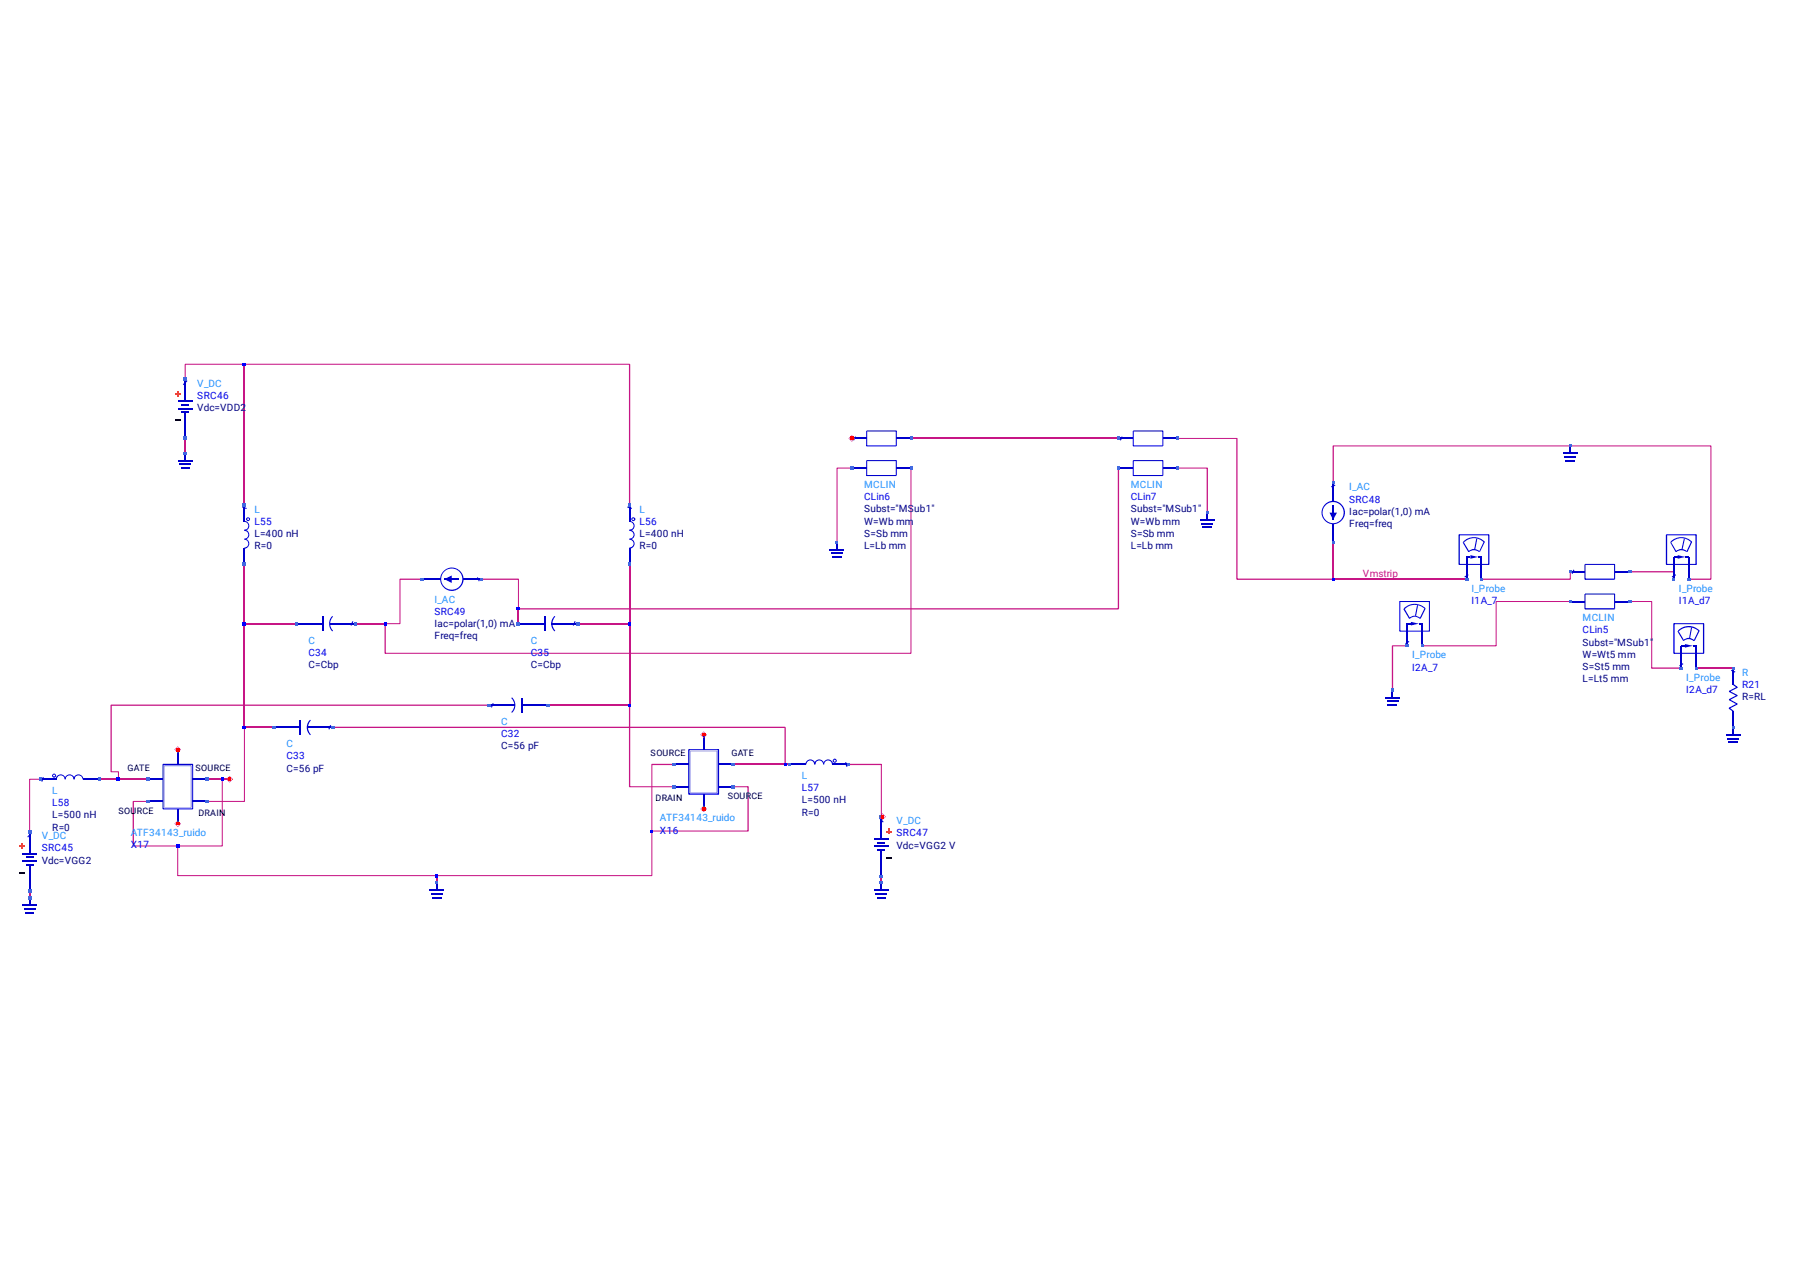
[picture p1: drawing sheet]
<svg xmlns="http://www.w3.org/2000/svg" width="297mm" height="210mm" viewBox="0 0 297 210" stroke-linecap="round" stroke-linejoin="round" font-family="sans-serif">
<g fill="#c71585">
<path d="M65.7 95.1h3.7v.2h-3.7v-.1h.1v7.3l-2.5 .1v-.2h2.4v.1v-7.3z"/>
<path d="M4.8 128.1l1.8-.1v.1h-1.7h.1v8.6h-.2z"/>
<path d="M29.1 139h.2v4.9h-.1v-.1h42.6v.2h-42.6l-.1-.1z"/>
<path d="M40.1 119.5h.2v12.2l-.1 .1h-6.1v-.2h6.1v.1h-.1z"/>
<path d="M21.8 131.7l2.5-.1v.2h-2.4v-.1h.1v7.3h-.1v-.1h7.3v.2h-7.3l-.1-.1z"/>
<path d="M36.4 128.1h.2v10.9l-.1 .1h-7.3v-.2h7.3v.1h-.1z"/>
<path d="M30.4 59.8h9.8v.1h-9.8h.1v2.4h-.1z"/>
<path d="M107.1 125.5h3.7v.2h-3.7v-.1h.1v11h-.1v-11z"/>
<path d="M103.4 115.9h.2v13.4h-.1v-.1h7.3v.2h-7.3l-.1-.1z"/>
<path d="M79.1 95.1h6.1l.1 .1v4.8h-.2v-4.8h.1v.1h-6.1z"/>
<path d="M139.5 125.5h5.4v.1v8.6h-.1v-8.6h.1v.1h-5.4z"/>
<path d="M137.5 76.9l2.5-.1v.2h-2.4v-.1h.1v12.2h-.2z"/>
<path d="M107.1 136.5h15.9v.1h-.1v-7.3h.1v.1h-2.5v-.2l2.6 .1v7.3l-.1 .1h-15.9z"/>
<path d="M233.8 106h12.1v.1h-.1v-7.3h.1h12.2v.1h-12.2v-.1h.1v7.3l-.1 .1h-12.1z"/>
<path d="M258.1 73.2h23.1l.1 .1v21.9l-.1 .1h-3.6v-.2h3.6v.1h-.1v-21.9h.1v.1h-23.1z"/>
<path d="M267.8 93.9h7.3l.2 .1v1.2h-.3v-1.2h.1v.1h-7.3z"/>
<path d="M243.5 95.1h14.6v.1h-.1v-1.2h.2l-.1 1.3h-14.6z"/>
<path d="M193.6 72h9.7l.1 .1v23.1h-.1v-.1h15.8v.2h-15.8l-.1-.1v-23.1h.1h-9.7z"/>
<path d="M193.6 76.8h4.9v.1v7.3h-.2v-7.3h.2v.1h-4.9z"/>
<path d="M219.1 73.2h39v.2h-39v-.1h.1v6h-.2v-6z"/>
<path d="M228.8 106.1l2.5-.1v.2h-2.4v-.1h.1v7.4h-.2z"/>
<path d="M267.8 98.8h3.7h.1v11h-.1v-.1h4.9v.2h-4.9l-.1-.1v-11h.1v.1h-3.7z"/>
<path d="M85.2 99.9h98.6v.1h-.1v-23.1h.2v23.1l-.1 .2h-98.6z"/>
<path d="M71.8 143.8h35.3v.1v-7.3h.1v7.3l-.1 .1h-35.3z"/>
<path d="M63.2 102.5h.2v4.9h-.1v-.1h86.4v.1h-.1v-30.5h.2v30.5h-.1h-86.4h-.1z"/>
<path d="M54.8 119.4h74.2l.2 .1v6.1h-.3v-6.1h.1v.1h-74.2z"/>
<path d="M40.2 59.8h63.3l.1 .1v23.1h-.2v-23.1h.1h-63.3z"/>
<path d="M18.2 115.9v-.1h62.1v.2h-62.1v-.1h.2v10.9h-.2v-.1l1.4 .1v1.3h-.2v-1.3h.1v.1l-1.3-.1z"/>
</g>
<path d="M40.2 92.8v9.7h8.5M58.4 102.5h4.9M19.5 128.1h4.8" fill="none" stroke="#c71585" stroke-width=".17"/>
<path d="M40.2 119.5h4.8" fill="none" stroke="#c71585" stroke-width=".21"/>
<path d="M71.8 143.9h.1v1.2h-.1z" fill="#c71585"/>
<path d="M30.4 72.1v2.4M16.3 128.1h3.2" fill="none" stroke="#c71585" stroke-width=".17"/>
<path d="M4.8 146.4h.2v1.1h-.2z" fill="#c71585"/>
<path d="M40.2 102.5v17M34.1 128.1h2.4" fill="none" stroke="#c71585" stroke-width=".17"/>
<path d="M36.5 128h1.3v.1h-1.3z" fill="#c71585"/>
<path d="M40.2 59.9v23.1M85.2 100v2.5M95 102.5h8.5" fill="none" stroke="#c71585" stroke-width=".17"/>
<path d="M103.5 92.8v23.1h-13.4" fill="none" stroke="#c71585" stroke-width=".21"/>
<path d="M144.9 134.1h.2v.2h-.2z" fill="#c71585"/>
<path d="M120.5 125.6h8.5" fill="none" stroke="#c71585" stroke-width=".21"/>
<g fill="#c71585">
<path d="M144.8 143.9h.1v1.2h-.1z"/>
<path d="M129 125.5h.8v.2h-.8z"/>
</g>
<path d="M219.1 95.2h21.9M219.1 89.1v6.1M278.8 109.8h6.1" fill="none" stroke="#c71585" stroke-width=".21"/>
<path d="M149.7 72.1h34.1" fill="none" stroke="#c71585" stroke-width=".17"/>
<path d="M84.2 114.6a1.74 1.74 0 0 1 0 2.5l-.2-.1a1.54 1.54 0 0 0 0-2.3z" fill="#0000cd"/>
<path d="M80.3 115.9h4.3M85.8 115.9h4.3" fill="none" stroke="#0000cd" stroke-width=".21"/>
<path d="M85.8 114.7v2.4" fill="none" stroke="#0000cd" stroke-width=".17"/>
<g fill="#0000cd">
<path d="M81 115.5l.2 .1-.3 .7-.2-.1z"/>
<path d="M142.5 75.6h4.8l.1 2.5h-.2v-2.4h.1v.1h-4.8z"/>
<path d="M142.4 75.7h.1v2.4h4.8v.1h-4.8z"/>
<path d="M142.5 70.7h4.8l.1 2.6h-.2v-2.5h.1v.1h-4.8z"/>
<path d="M142.4 70.8h.1v2.5v-.1h4.8v.2h-4.8z"/>
</g>
<path d="M140 72.1h2.5M140 76.9h2.5M147.3 72.1h2.4M147.3 76.9h2.4" fill="none" stroke="#0000cd" stroke-width=".17"/>
<g fill="#0000cd">
<path d="M140.5 71.7l.2 .1-.3 .6-.2-.1z"/>
<path d="M72.3 95.2a1.95 1.95 0 0 0 3.9 0 1.95 1.95 0 0 0-3.9 0zM72.5 95.2a1.75 1.75 0 0 1 3.5 0 1.75 1.75 0 0 1-3.5 0z"/>
</g>
<path d="M73 95.2h2.5" fill="none" stroke="#0000cd" stroke-width=".21"/>
<g fill="#0000cd">
<path d="M71.8 95.1h.6v.2h-.6z"/>
<path d="M76.1 95.1h.6v.2h-.6z"/>
</g>
<path d="M69.4 95.2h2.4M76.7 95.2h2.4" fill="none" stroke="#0000cd" stroke-width=".21"/>
<g fill="#0000cd">
<path d="M73 95.2l1.3-.6v1.2z"/>
<path d="M78.4 94.9l.1-.1 .4 .7h-.2z"/>
<path d="M217.2 84.2a1.95 1.95 0 0 0 3.9 0 1.95 1.95 0 0 0-3.9 0zM217.4 84.2a1.75 1.75 0 0 1 3.5 0 1.75 1.75 0 0 1-3.5 0z"/>
</g>
<path d="M219.1 83v2.4" fill="none" stroke="#0000cd" stroke-width=".21"/>
<g fill="#0000cd">
<path d="M219 86.1h.2v.6h-.2z"/>
<path d="M219 81.8h.2v.6h-.2z"/>
</g>
<path d="M219.1 79.3v2.5M219.1 86.7v2.4" fill="none" stroke="#0000cd" stroke-width=".21"/>
<g fill="#0000cd">
<path d="M218.5 84.2h1.3l-.7 1.2z"/>
<path d="M218.8 79.9l.6-.3 .1 .2-.6 .3z"/>
<path d="M186.3 75.6h4.8l.1 2.5h-.1v-2.4v.1h-4.8z"/>
<path d="M186.2 75.7h.2v2.4h-.1h4.8v.1h-4.8z"/>
<path d="M186.3 70.7h4.8l.1 2.6h-.1v-2.5v.1h-4.8z"/>
<path d="M186.2 70.8h.2v2.5h-.1v-.1h4.8v.2h-4.8z"/>
</g>
<path d="M183.8 72.1h2.5M183.8 76.9h2.5M191.1 72.1h2.5M191.1 76.9h2.5" fill="none" stroke="#0000cd" stroke-width=".17"/>
<g fill="#0000cd">
<path d="M184.4 71.7l.1 .1-.3 .6-.1-.1z"/>
<path d="M284.9 112.4l.7 .5v.1l-1.3 .7-.1-.1 .1-.1 1.3 .7v.2l-1.3 .7-.1-.1 .1-.1 1.3 .7v.2l-1.3 .7v-.2l.6 .5-.1 .1-.7-.4 .1-.2 1.3-.7v.1v.1l-1.3-.7v-.2l1.3-.7v.1v.1l-1.3-.7v-.2l1.3-.6v.1l-.7-.4z"/>
</g>
<path d="M284.9 109.8v2.4M284.9 117.1v2.4" fill="none" stroke="#0000cd" stroke-width=".21"/>
<g fill="#0000cd">
<path d="M284.8 116.8h.2v.3h-.2z"/>
<path d="M284.8 112.2h.2v.3h-.2z"/>
<path d="M284.6 110.1l.6 .3v.1l-.7-.3z"/>
<path d="M260.5 97.5h4.9l.1 2.5h-.2v-2.4h.1v.1h-4.9z"/>
<path d="M260.4 97.6h.2v2.4h-.1v-.1h4.9v.3h-4.9z"/>
<path d="M260.5 92.7h4.9l.1 2.5h-.2v-2.4h.1h-4.9z"/>
<path d="M260.4 92.8h.2v2.4h-.1v-.1h4.9v.2h-4.9z"/>
</g>
<path d="M258.1 94h2.4M265.4 94h2.4" fill="none" stroke="#0000cd" stroke-width=".21"/>
<path d="M258.1 98.8h2.4M265.4 98.8h2.4" fill="none" stroke="#0000cd" stroke-width=".17"/>
<g fill="#0000cd">
<path d="M258.6 93.6l.2 .1-.3 .6-.2-.1z"/>
<path d="M3.9 149.3h1.9v.1h-1.9z"/>
<path d="M4.1 149.9h1.5v.2h-1.5z"/>
<path d="M4.8 147.5h.2v1.3h-.2z"/>
</g>
<path d="M3.6 148.8h2.5" fill="none" stroke="#0000cd" stroke-width=".17"/>
<g fill="#0000cd">
<path d="M29.5 76.2h1.9v.2h-1.9z"/>
<path d="M29.7 76.8h1.5v.2h-1.5z"/>
<path d="M30.4 74.5h.1v1.2h-.1z"/>
</g>
<path d="M29.2 75.7h2.5" fill="none" stroke="#0000cd" stroke-width=".17"/>
<g fill="#0000cd">
<path d="M70.9 146.9h1.9v.1h-1.9z"/>
<path d="M71.1 147.4h1.5v.2h-1.5z"/>
<path d="M71.8 145.1h.1v1.2h-.1z"/>
</g>
<path d="M70.6 146.3h2.4" fill="none" stroke="#0000cd" stroke-width=".21"/>
<g fill="#0000cd">
<path d="M283.9 121.3h1.9v.2h-1.9z"/>
<path d="M284.1 121.9h1.5v.1h-1.5z"/>
<path d="M284.8 119.5h.2v1.2h-.2z"/>
</g>
<path d="M283.7 120.8h2.4" fill="none" stroke="#0000cd" stroke-width=".21"/>
<g fill="#0000cd">
<path d="M227.9 115.2h2v.2h-2z"/>
<path d="M228.1 115.8h1.5v.2h-1.5z"/>
<path d="M228.8 113.5h.2v1.2h-.2z"/>
</g>
<path d="M227.7 114.7h2.4" fill="none" stroke="#0000cd" stroke-width=".21"/>
<g fill="#0000cd">
<path d="M257.1 75h2v.2h-2z"/>
<path d="M257.3 75.6h1.5v.2h-1.5z"/>
<path d="M258 73.3h.2v1.2h-.2z"/>
</g>
<path d="M256.9 74.5h2.4" fill="none" stroke="#0000cd" stroke-width=".21"/>
<g fill="#0000cd">
<path d="M197.5 86h1.9v.1h-1.9z"/>
<path d="M197.7 86.6h1.5v.1h-1.5z"/>
<path d="M198.3 84.2h.2v1.2h-.2z"/>
</g>
<path d="M197.2 85.4h2.4" fill="none" stroke="#0000cd" stroke-width=".17"/>
<g fill="#0000cd">
<path d="M143.9 146.9h1.9v.1h-1.9z"/>
<path d="M144.1 147.4h1.5v.2h-1.5z"/>
<path d="M144.8 145.1h.1v1.2h-.1z"/>
</g>
<path d="M143.6 146.3h2.5" fill="none" stroke="#0000cd" stroke-width=".21"/>
<g fill="#0000cd">
<path d="M136.6 90.8h2v.2h-2z"/>
<path d="M136.8 91.4h1.5v.2h-1.5z"/>
<path d="M137.5 89.1h.2v1.2h-.2z"/>
</g>
<path d="M136.4 90.3h2.4" fill="none" stroke="#0000cd" stroke-width=".21"/>
<path d="M145.7 140.9h.9v.2h-.9z" fill="#000"/>
<g fill="#0000cd">
<path d="M144.8 139.7h.1v.6h-.1z"/>
<path d="M144.8 136.7h.1v1.2h-.1z"/>
<path d="M144.8 140.3h.1v1.2h-.1z"/>
<path d="M144.3 139.6h1.2v.2h-1.2z"/>
</g>
<path d="M143.6 139.1h2.5" fill="none" stroke="#0000cd" stroke-width=".17"/>
<path d="M143.6 137.9h2.5" fill="none" stroke="#0000cd" stroke-width=".21"/>
<path d="M144.3 138.4h1.2v.2h-1.2z" fill="#0000cd"/>
<path d="M144.9 134.2v2.5M144.9 141.5v2.4" fill="none" stroke="#0000cd" stroke-width=".17"/>
<path d="M144.5 134.5l.2-.1 .5 .6-.1 .2z" fill="#0000cd"/>
<g fill="#ff4500">
<path d="M145.7 136.6h.9v.1h-.9z"/>
<path d="M146 136.1h.2v1h-.2z"/>
</g>
<path d="M28.7 69h.9v.2h-.9z" fill="#000"/>
<g fill="#0000cd">
<path d="M30.4 67.8h.1v.6h-.1z"/>
<path d="M30.4 64.7h.1v1.3h-.1z"/>
<path d="M30.4 68.4h.1v1.2h-.1z"/>
<path d="M29.8 67.7h1.2v.2h-1.2z"/>
</g>
<path d="M29.2 67.2h2.5M29.2 66h2.5" fill="none" stroke="#0000cd" stroke-width=".17"/>
<path d="M29.8 66.5h1.2v.2h-1.2z" fill="#0000cd"/>
<path d="M30.4 62.3v2.4M30.4 69.6v2.5" fill="none" stroke="#0000cd" stroke-width=".17"/>
<path d="M30.7 62.5l.1 .1-.6 .7-.1-.1z" fill="#0000cd"/>
<g fill="#ff4500">
<path d="M28.7 64.6h.9v.2h-.9z"/>
<path d="M29.1 64.3h.2v.9h-.2z"/>
</g>
<path d="M3.2 143.3h.9v.2h-.9z" fill="#000"/>
<g fill="#0000cd">
<path d="M4.8 142.1h.2v.6h-.2z"/>
<path d="M4.8 139.1h.2v1.2h-.2z"/>
<path d="M4.8 142.7h.2v1.2h-.2z"/>
<path d="M4.3 142h1.2v.2h-1.2z"/>
</g>
<path d="M3.6 141.5h2.5M3.6 140.3h2.5" fill="none" stroke="#0000cd" stroke-width=".17"/>
<path d="M4.3 140.8h1.2v.2h-1.2z" fill="#0000cd"/>
<path d="M4.9 136.7v2.4M4.9 143.9v2.5" fill="none" stroke="#0000cd" stroke-width=".17"/>
<path d="M5.1 136.8l.1 .1-.6 .7-.1-.1z" fill="#0000cd"/>
<g fill="#ff4500">
<path d="M3.2 139h.9v.1h-.9z"/>
<path d="M3.6 138.6h.1v.9h-.1z"/>
</g>
<path d="M26.8 125.6v.1h4.9v-.1h-.1v7.3h.1v-.1h-4.9v.1h.1v-7.3zM26.8 125.5l-.1 .1v7.3l.1 .1h4.9v-.1v-7.3v-.1z" fill="#0000cd"/>
<path d="M24.3 131.7h2.5" fill="none" stroke="#0000cd" stroke-width=".17"/>
<path d="M27 125.9h4.4v6.8h-4.4zM27 125.8v6.9h4.4l.1-6.8z" fill="#0000cd"/>
<path d="M24.3 128.1h2.5M29.2 123.2v2.4M29.2 132.9v2.5M31.7 128.1h2.4M31.7 131.7h2.4" fill="none" stroke="#0000cd" stroke-width=".17"/>
<path d="M113.2 123.2h.1v7.3h-.1v-.1h4.9v.1h-.1v-7.3h.1v.1h-4.9zM113.1 123.2l.1-.1h4.9l.1 .1v7.3l-.1 .1h-4.9l-.1-.1z" fill="#0000cd"/>
<path d="M118.1 129.3h2.4" fill="none" stroke="#0000cd" stroke-width=".17"/>
<path d="M113.5 123.4v6.9h4.4v-6.9zM113.5 123.4h4.4v6.9h-4.4z" fill="#0000cd"/>
<path d="M110.8 129.3h2.4M115.7 120.7v2.5M115.7 130.5v2.4" fill="none" stroke="#0000cd" stroke-width=".17"/>
<path d="M110.8 125.6h2.4M118.1 125.6h2.4" fill="none" stroke="#0000cd" stroke-width=".21"/>
<g fill="#0000cd">
<path d="M276.8 88.5h.1l-.3 1.8-.2-.1z"/>
<path d="M278 89l.1 .1-.7 1.6-.2-.1z"/>
<path d="M274.5 89.2l.2-.1 .9 1.5-.2 .1z"/>
<path d="M275.4 90.6a1.33 1.33 0 0 1 1.9 0l-.1 .1a1.24 1.24 0 0 0-1.7 0z"/>
<path d="M274.6 89a2.46 2.46 0 0 1 3.5 0l-.1 .2a2.25 2.25 0 0 0-3.3 0z"/>
<path d="M277 91.4h.6v.2h-.6z"/>
<path d="M275.1 91.4h.7v.2h-.7z"/>
<path d="M273.9 87.9v.1h4.9v-.1h-.1v4.9h.1v-.1h-4.9v.1h.1v-4.9zM273.8 87.9v4.9h.1h4.9h.1v-4.9l-.1-.1h-4.9z"/>
</g>
<path d="M275.1 92.8v2.4" fill="none" stroke="#0000cd" stroke-width=".21"/>
<path d="M277.6 92.8v2.4" fill="none" stroke="#0000cd" stroke-width=".17"/>
<g fill="#0000cd">
<path d="M277.5 91.5h.2v1.3h-.2z"/>
<path d="M275 91.5h.3v1.3h-.3z"/>
<path d="M275.8 91.2l1.2 .3-1.2 .3z"/>
<path d="M274.8 94.7l.6-.3 .1 .1-.6 .4z"/>
<path d="M232.9 99.4l.2 .1-.4 1.7h-.1z"/>
<path d="M234.1 99.9l.2 .1-.8 1.7-.2-.1z"/>
<path d="M230.7 100.1l.1-.1 1 1.6-.2 .1z"/>
<path d="M231.6 101.6a1.33 1.33 0 0 1 1.9 0l-.2 .1a1.12 1.12 0 0 0-1.6 0z"/>
<path d="M230.7 100a2.56 2.56 0 0 1 3.6-.1l-.1 .2a2.3 2.3 0 0 0-3.3 0z"/>
<path d="M233.2 102.4h.6v.2h-.6z"/>
<path d="M231.3 102.4h.6v.2h-.6z"/>
<path d="M230.1 98.8v.1h4.8v-.1v4.9v-.1h-4.8v.1h.1v-4.9zM230 98.8v4.9l.1 .1h4.8l.1-.1v-4.9h-.1h-4.8z"/>
</g>
<path d="M231.3 103.7v2.4" fill="none" stroke="#0000cd" stroke-width=".17"/>
<path d="M233.7 103.7v2.4" fill="none" stroke="#0000cd" stroke-width=".21"/>
<g fill="#0000cd">
<path d="M233.6 102.5h.2v1.2h-.2z"/>
<path d="M231.2 102.5h.2v1.2h-.2z"/>
<path d="M231.9 102.2l1.3 .3-1.3 .3z"/>
<path d="M231 105.7l.6-.4v.2l-.5 .3z"/>
<path d="M278 103.1h.1l-.3 1.8h-.2z"/>
<path d="M279.2 103.6l.2 .1-.8 1.6-.2-.1z"/>
<path d="M275.7 103.8l.2-.1 .9 1.5-.2 .1z"/>
<path d="M276.6 105.2a1.28 1.28 0 0 1 1.9 0l-.1 .2a1.18 1.18 0 0 0-1.6-.1z"/>
<path d="M275.8 103.6a2.46 2.46 0 0 1 3.6 0l-.2 .2a2.35 2.35 0 0 0-3.3 0z"/>
<path d="M278.3 106h.5v.2h-.5z"/>
<path d="M276.4 106h.5v.2h-.5z"/>
<path d="M275.1 102.5v.1h4.9v-.1h-.1v4.9h.1v-.1h-4.9v.1h.2v-4.9zM275 102.5v4.9h.1h4.9h.1v-4.9l-.1-.1h-4.9z"/>
</g>
<path d="M276.4 107.4v2.4" fill="none" stroke="#0000cd" stroke-width=".17"/>
<path d="M278.8 107.4v2.4" fill="none" stroke="#0000cd" stroke-width=".21"/>
<g fill="#0000cd">
<path d="M278.7 106.1h.2v1.3h-.2z"/>
<path d="M276.3 106.1h.1v1.3h-.1z"/>
<path d="M276.9 105.8l1.4 .3-1.4 .3z"/>
<path d="M276 109.3l.6-.3 .1 .1-.6 .4z"/>
<path d="M242.7 88.5h.1l-.3 1.8-.2-.1z"/>
<path d="M243.9 89l.2 .1-.9 1.6-.1-.1z"/>
<path d="M240.4 89.2l.2-.1 .9 1.5-.2 .1z"/>
<path d="M241.3 90.6a1.33 1.33 0 0 1 1.9 0l-.1 .1a1.24 1.24 0 0 0-1.6 0z"/>
<path d="M240.5 89a2.46 2.46 0 0 1 3.6 0l-.2 .2a2.25 2.25 0 0 0-3.3 0z"/>
<path d="M243 91.4h.5v.2h-.5z"/>
<path d="M241 91.4h.7v.2h-.7z"/>
<path d="M239.8 87.9v.1h4.9v-.1h-.1v4.9h.1v-.1h-4.9v.1h.1v-4.9zM239.7 87.9v4.9h.1h4.9h.1v-4.9l-.1-.1h-4.9z"/>
</g>
<path d="M241 92.8v2.4" fill="none" stroke="#0000cd" stroke-width=".17"/>
<path d="M243.5 92.8v2.4" fill="none" stroke="#0000cd" stroke-width=".21"/>
<g fill="#0000cd">
<path d="M243.4 91.5h.2v1.3h-.2z"/>
<path d="M241 91.5h.1v1.3h-.1z"/>
<path d="M241.7 91.2l1.3 .3-1.3 .3z"/>
<path d="M240.7 94.7l.6-.3 .1 .1-.6 .4z"/>
<path d="M12.3 127.5a.82 .82 0 0 1 .9-.2 .82 .82 0 0 1 .5 .8h-.2a.64 .64 0 0 0-.6-.7 .64 .64 0 0 0-.6 .7h-.2z"/>
<path d="M10.9 127.5a.83 .83 0 0 1 .9-.2 .83 .83 0 0 1 .5 .8h-.2a.63 .63 0 0 0-.7-.7 .63 .63 0 0 0-.6 .7h-.2z"/>
<path d="M9.4 127.5a.82 .82 0 0 1 .9-.2 .82 .82 0 0 1 .5 .8h-.2a.64 .64 0 0 0-.6-.7 .64 .64 0 0 0-.6 .7h-.3z"/>
<path d="M13.6 128h.3v.1h-.3z"/>
<path d="M9 128h.3v.1h-.3z"/>
<path d="M8.6 127.5a.33 .33 0 0 0 .6 0 .33 .33 0 0 0-.6 0zM8.8 127.3h.2v.3h-.2z"/>
</g>
<path d="M6.6 128.1h2.4M13.9 128.1h2.4" fill="none" stroke="#0000cd" stroke-width=".17"/>
<g fill="#0000cd">
<path d="M7 127.7h.2l-.2 .7h-.2z"/>
<path d="M132.6 125a.83 .83 0 0 1 .9-.1 .83 .83 0 0 1 .5 .7h-.2a.64 .64 0 0 0-.6-.6 .64 .64 0 0 0-.7 .6h-.1z"/>
<path d="M134.1 125a.82 .82 0 0 1 .9-.1 .82 .82 0 0 1 .5 .7h-.2a.63 .63 0 0 0-.6-.6 .63 .63 0 0 0-.7 .6h-.2z"/>
<path d="M135.5 125a.83 .83 0 0 1 .9-.1 .83 .83 0 0 1 .5 .7h-.2a.64 .64 0 0 0-.6-.6 .64 .64 0 0 0-.6 .6h-.2z"/>
<path d="M132.2 125.5h.3v.2h-.3z"/>
<path d="M136.8 125.5h.3v.2h-.3z"/>
<path d="M136.9 125a.33 .33 0 0 1 .6 0 .33 .33 0 0 1-.6 0zM137 125a.2 .2 0 0 0 .4 0 .2 .2 0 0 0-.4 0z"/>
</g>
<path d="M129.8 125.6h2.4M137.1 125.6h2.4" fill="none" stroke="#0000cd" stroke-width=".21"/>
<g fill="#0000cd">
<path d="M138.9 125.3l.2-.1 .2 .7-.2 .1z"/>
<path d="M103.5 88.5a.83 .83 0 0 1 .8 .8 .83 .83 0 0 1-.8 .9v-.2a.64 .64 0 0 0 .6-.7 .64 .64 0 0 0-.6-.6z"/>
<path d="M103.5 87a.83 .83 0 0 1 .8 .9 .83 .83 0 0 1-.8 .8v-.2a.64 .64 0 0 0 .6-.6 .64 .64 0 0 0-.6-.7z"/>
<path d="M103.5 85.6a.83 .83 0 0 1 .8 .8 .83 .83 0 0 1-.8 .8v-.2a.64 .64 0 0 0 .6-.6 .64 .64 0 0 0-.6-.6z"/>
<path d="M103.4 90.1h.2v.2h-.2z"/>
<path d="M103.4 85.4h.2v.3h-.2z"/>
<path d="M103.8 85.3a.33 .33 0 0 0 .6 0 .33 .33 0 0 0-.6 0zM104 85.2h.2v.2h-.2z"/>
</g>
<path d="M103.5 83v2.4M103.5 90.3v2.5" fill="none" stroke="#0000cd" stroke-width=".21"/>
<g fill="#0000cd">
<path d="M103.2 83.2l.7 .3-.1 .2-.7-.3z"/>
<path d="M51 118.3l.1 .1a1.64 1.64 0 0 0 0 2.3l-.1 .1a1.74 1.74 0 0 1 0-2.5z"/>
</g>
<path d="M45 119.5h4.3M50.5 119.5h4.3" fill="none" stroke="#0000cd" stroke-width=".21"/>
<path d="M49.4 118.3v2.4" fill="none" stroke="#0000cd" stroke-width=".17"/>
<g fill="#0000cd">
<path d="M54.3 119.1l.1 .1-.3 .7-.1-.1z"/>
<path d="M54.6 101.2l.1 .1a1.64 1.64 0 0 0 0 2.3l-.1 .2a1.84 1.84 0 0 1 0-2.6z"/>
</g>
<path d="M48.7 102.5h4.3M54.2 102.5h4.2" fill="none" stroke="#0000cd" stroke-width=".17"/>
<path d="M53 101.3v2.4" fill="none" stroke="#0000cd" stroke-width=".21"/>
<g fill="#0000cd">
<path d="M57.9 102.1l.2 .1-.3 .6-.2-.1z"/>
<path d="M91.1 101.2l.2 .1a1.64 1.64 0 0 0 0 2.3l-.2 .2a1.74 1.74 0 0 1 0-2.6z"/>
</g>
<path d="M85.2 102.5h4.3M89.5 101.3v2.4M90.7 102.5h4.3" fill="none" stroke="#0000cd" stroke-width=".17"/>
<g fill="#0000cd">
<path d="M94.4 102.1l.2 .1-.3 .6-.2-.1z"/>
<path d="M40.2 88.5a.83 .83 0 0 1 .8 .8 .83 .83 0 0 1-.8 .9v-.2a.63 .63 0 0 0 .6-.7 .63 .63 0 0 0-.6-.6z"/>
<path d="M40.2 87a.83 .83 0 0 1 .8 .9 .83 .83 0 0 1-.8 .8v-.2a.64 .64 0 0 0 .6-.6 .64 .64 0 0 0-.6-.7z"/>
<path d="M40.2 85.6a.83 .83 0 0 1 .8 .8 .83 .83 0 0 1-.8 .8v-.2a.63 .63 0 0 0 .6-.6 .63 .63 0 0 0-.6-.6z"/>
<path d="M40.1 90.1h.2v.2h-.2z"/>
<path d="M40.1 85.4h.2v.3h-.2z"/>
<path d="M40.4 85.3a.35 .35 0 0 0 .7 0 .35 .35 0 0 0-.7 0zM40.7 85.2h.2v.2h-.2z"/>
</g>
<path d="M40.2 83v2.4M40.2 90.3v2.5" fill="none" stroke="#0000cd" stroke-width=".17"/>
<path d="M39.8 83.2l.8 .3-.1 .2-.7-.3z" fill="#0000cd"/>
<g fill="#4169e1">
<path d="M4.6 147.3h.5v.5h-.5z" fill-rule="evenodd"/>
<path d="M4.6 146.1h.5v.5h-.5z" fill-rule="evenodd"/>
<path d="M4.6 136.4h.5v.5h-.5z" fill-rule="evenodd"/>
<path d="M6.3 127.8h.5v.5h-.5z" fill-rule="evenodd"/>
<path d="M16.1 127.8h.5v.5h-.5z" fill-rule="evenodd"/>
</g>
<path d="M19.2 127.8h.5v.5h-.5z" fill-rule="evenodd" fill="#00f"/>
<g fill="#4169e1">
<path d="M24.1 131.5h.5v.5h-.5z" fill-rule="evenodd"/>
<path d="M24.1 127.8h.5v.5h-.5z" fill-rule="evenodd"/>
</g>
<path d="M29 138.8h.5v.5h-.5z" fill-rule="evenodd" fill="#00f"/>
<g fill="#4169e1">
<path d="M30.2 74.3h.5v.4h-.5z" fill-rule="evenodd"/>
<path d="M30.2 71.8h.5v.5h-.5z" fill-rule="evenodd"/>
<path d="M30.2 62.1h.5v.5h-.5z" fill-rule="evenodd"/>
<path d="M33.8 131.5h.5v.5h-.5z" fill-rule="evenodd"/>
<path d="M33.8 127.8h.5v.5h-.5z" fill-rule="evenodd"/>
</g>
<g fill="#00f">
<path d="M36.3 127.8h.4v.5h-.4z" fill-rule="evenodd"/>
<path d="M39.9 119.3h.5v.5h-.5z" fill-rule="evenodd"/>
<path d="M39.9 102.2h.5v.5h-.5z" fill-rule="evenodd"/>
</g>
<g fill="#4169e1">
<path d="M39.9 92.5h.5v.5h-.5z" fill-rule="evenodd"/>
<path d="M39.9 82.8h.5v.5h-.5z" fill-rule="evenodd"/>
</g>
<path d="M39.9 59.6h.5v.5h-.5z" fill-rule="evenodd" fill="#00f"/>
<g fill="#4169e1">
<path d="M44.8 119.3h.5v.5h-.5z" fill-rule="evenodd"/>
<path d="M48.5 102.2h.4v.5h-.4z" fill-rule="evenodd"/>
<path d="M54.5 119.3h.5v.5h-.5z" fill-rule="evenodd"/>
<path d="M58.2 102.2h.5v.5h-.5z" fill-rule="evenodd"/>
</g>
<path d="M63.1 102.2h.4v.5h-.4z" fill-rule="evenodd" fill="#00f"/>
<g fill="#4169e1">
<path d="M69.1 95h.5v.4h-.5z" fill-rule="evenodd"/>
<path d="M71.6 144.9h.5v.4h-.5z" fill-rule="evenodd"/>
</g>
<path d="M71.6 143.6h.5v.5h-.5z" fill-rule="evenodd" fill="#00f"/>
<g fill="#4169e1">
<path d="M78.9 95h.5v.4h-.5z" fill-rule="evenodd"/>
<path d="M80.1 115.7h.5v.4h-.5z" fill-rule="evenodd"/>
<path d="M85 102.2h.5v.5h-.5z" fill-rule="evenodd"/>
</g>
<path d="M85 99.8h.5v.5h-.5z" fill-rule="evenodd" fill="#00f"/>
<g fill="#4169e1">
<path d="M89.8 115.7h.5v.4h-.5z" fill-rule="evenodd"/>
<path d="M94.7 102.2h.5v.5h-.5z" fill-rule="evenodd"/>
</g>
<g fill="#00f">
<path d="M103.3 115.7h.4v.4h-.4z" fill-rule="evenodd"/>
<path d="M103.3 102.2h.4v.5h-.4z" fill-rule="evenodd"/>
</g>
<g fill="#4169e1">
<path d="M103.3 92.5h.4v.5h-.4z" fill-rule="evenodd"/>
<path d="M103.3 82.8h.4v.5h-.4z" fill-rule="evenodd"/>
</g>
<path d="M106.9 136.4h.5v.4h-.5z" fill-rule="evenodd" fill="#00f"/>
<g fill="#4169e1">
<path d="M110.5 129h.5v.5h-.5z" fill-rule="evenodd"/>
<path d="M110.5 125.4h.5v.5h-.5z" fill-rule="evenodd"/>
<path d="M120.3 129h.5v.5h-.5z" fill-rule="evenodd"/>
<path d="M120.3 125.4h.5v.5h-.5z" fill-rule="evenodd"/>
</g>
<path d="M128.8 125.4h.5v.5h-.5z" fill-rule="evenodd" fill="#00f"/>
<g fill="#4169e1">
<path d="M129.5 125.4h.5v.5h-.5z" fill-rule="evenodd"/>
<path d="M137.3 88.9h.5v.4h-.5z" fill-rule="evenodd"/>
<path d="M139.3 125.4h.4v.5h-.4z" fill-rule="evenodd"/>
<path d="M139.7 76.7h.6v.5h-.6z" fill-rule="evenodd"/>
<path d="M144.6 144.9h.5v.4h-.5z" fill-rule="evenodd"/>
<path d="M144.6 143.7h.5v.5h-.5z" fill-rule="evenodd"/>
<path d="M144.6 133.9h.5v.6h-.5z" fill-rule="evenodd"/>
<path d="M149.5 76.7h.5v.5h-.5z" fill-rule="evenodd"/>
<path d="M149.5 71.8h.5v.5h-.5z" fill-rule="evenodd"/>
<path d="M183.6 76.7h.5v.5h-.5z" fill-rule="evenodd"/>
<path d="M183.6 71.8h.5v.5h-.5z" fill-rule="evenodd"/>
<path d="M193.3 76.7h.5v.5h-.5z" fill-rule="evenodd"/>
<path d="M193.3 71.8h.5v.5h-.5z" fill-rule="evenodd"/>
<path d="M198.2 84h.5v.5h-.5z" fill-rule="evenodd"/>
</g>
<path d="M218.9 95h.5v.4h-.5z" fill-rule="evenodd" fill="#00f"/>
<g fill="#4169e1">
<path d="M218.9 88.9h.5v.4h-.5z" fill-rule="evenodd"/>
<path d="M218.9 79.1h.5v.5h-.5z" fill-rule="evenodd"/>
<path d="M228.6 113.2h.5v.5h-.5z" fill-rule="evenodd"/>
<path d="M231.1 105.9h.5v.5h-.5z" fill-rule="evenodd"/>
<path d="M233.5 105.9h.5v.5h-.5z" fill-rule="evenodd"/>
<path d="M240.8 95h.5v.4h-.5z" fill-rule="evenodd"/>
<path d="M243.2 95h.5v.4h-.5z" fill-rule="evenodd"/>
<path d="M257.9 98.6h.4v.5h-.4z" fill-rule="evenodd"/>
<path d="M257.9 93.7h.4v.5h-.4z" fill-rule="evenodd"/>
<path d="M257.9 73h.4v.5h-.4z" fill-rule="evenodd"/>
<path d="M267.6 98.6h.5v.5h-.5z" fill-rule="evenodd"/>
<path d="M267.6 93.7h.5v.5h-.5z" fill-rule="evenodd"/>
<path d="M274.9 95h.5v.4h-.5z" fill-rule="evenodd"/>
<path d="M276.1 109.6h.5v.4h-.5z" fill-rule="evenodd"/>
<path d="M277.3 95h.5v.4h-.5z" fill-rule="evenodd"/>
<path d="M278.6 109.6h.4v.4h-.4z" fill-rule="evenodd"/>
<path d="M284.6 119.3h.5v.5h-.5z" fill-rule="evenodd"/>
<path d="M284.6 109.6h.5v.4h-.5z" fill-rule="evenodd"/>
</g>
<g fill="#f00">
<path d="M29 135.1h.5v.5h-.5z" fill-rule="evenodd"/>
<path d="M29 122.9h.5v.5h-.5z" fill-rule="evenodd"/>
<path d="M37.5 127.8h.5v.5h-.5z" fill-rule="evenodd"/>
<path d="M115.4 132.7h.5v.5h-.5z" fill-rule="evenodd"/>
<path d="M115.4 120.5h.5v.5h-.5z" fill-rule="evenodd"/>
<path d="M139.7 71.8h.6v.5h-.6z" fill-rule="evenodd"/>
<path d="M144.8 133.9h.5v.6h-.5z" fill-rule="evenodd"/>
</g>
<g fill="#f00">
<path d="M28.7 135.3l.5 .6 .5-.5-.4-.5zM29.2 134.9l.5 .5-.4 .4-.6-.4z"/>
<path d="M28.7 123.1l.5 .6 .5-.5-.4-.5zM29.2 122.7l.5 .5-.4 .5-.6-.5z"/>
<path d="M37.2 128l.5 .6 .6-.5-.5-.5zM37.7 127.6l.5 .5-.4 .4-.5-.4z"/>
<path d="M115.7 132.4l-.6 .6 .6 .4 .5-.5zM115.7 132.5l.5 .4-.5 .5-.5-.5z"/>
<path d="M115.7 120.2l-.6 .6 .6 .4 .5-.5zM115.7 120.3l.5 .4-.5 .5-.5-.5z"/>
<path d="M139.5 72l.5 .6 .5-.5-.5-.6zM140 71.5l.5 .6-.5 .4-.5-.4z"/>
<path d="M145 133.7l-.4 .5 .5 .5 .5-.5zM145 133.7l.5 .5-.4 .5-.5-.5z"/>
</g>
<g font-size="1.6" fill="#1e90ff">
<text x="32.4" y="63.5">V_DC</text>
<text x="142" y="80.2">MCLIN</text>
<text x="185.8" y="80.2">MCLIN</text>
<text x="221.7" y="80.6">I_AC</text>
<text x="41.8" y="84.2">L</text>
<text x="105.1" y="84.2">L</text>
<text x="71.4" y="99.1">I_AC</text>
<text x="241.9" y="97.2">I_Probe</text>
<text x="275.9" y="97.2">I_Probe</text>
<text x="50.7" y="105.8">C</text>
<text x="87.3" y="105.8">C</text>
<text x="260.1" y="102.1">MCLIN</text>
<text x="232.1" y="108.2">I_Probe</text>
<text x="277.2" y="111.8">I_Probe</text>
<text x="286.3" y="111">R</text>
<text x="82.4" y="119.1">C</text>
<text x="47.1" y="122.8">C</text>
<text x="8.6" y="130.5">L</text>
<text x="131.8" y="128">L</text>
<text x="6.9" y="137.9">V_DC</text>
<text x="21.5" y="137.4">ATF34143_ruido</text>
<text x="108.5" y="135">ATF34143_ruido</text>
<text x="147.4" y="135.5">V_DC</text>
</g>
<g font-size="1.6" fill="#00f">
<text x="32.4" y="65.6">SRC46</text>
<text x="142" y="82.2">CLin6</text>
<text x="185.8" y="82.2">CLin7</text>
<text x="221.7" y="82.6">SRC48</text>
<text x="41.8" y="86.3">L55</text>
<text x="105.1" y="86.3">L56</text>
<text x="71.4" y="101.1">SRC49</text>
<text x="241.9" y="99.2">I1A_7</text>
<text x="275.9" y="99.2">I1A_d7</text>
<text x="50.7" y="107.7">C34</text>
<text x="87.3" y="107.7">C35</text>
<text x="260.1" y="104.1">CLin5</text>
<text x="232.1" y="110.2">I2A_7</text>
<text x="277.2" y="113.8">I2A_d7</text>
<text x="286.3" y="113.1">R21</text>
<text x="47.1" y="124.8">C33</text>
<text x="82.4" y="121.2">C32</text>
<text x="131.8" y="130.1">L57</text>
<text x="8.6" y="132.5">L58</text>
<text x="108.5" y="137">X16</text>
<text x="147.4" y="137.5">SRC47</text>
<text x="6.9" y="139.9">SRC45</text>
<text x="21.5" y="139.4">X17</text>
</g>
<g font-size="1.6" fill="#000080">
<text x="32.4" y="67.6">Vdc=VDD2</text>
<text x="41.8" y="88.3">L=400 nH</text>
<text x="105.1" y="88.3">L=400 nH</text>
<text x="142" y="84.2">Subst=&quot;MSub1&quot;</text>
<text x="142" y="86.2">W=Wb mm</text>
<text x="142" y="88.2">S=Sb mm</text>
<text x="185.8" y="84.2">Subst=&quot;MSub1&quot;</text>
<text x="185.8" y="86.2">W=Wb mm</text>
<text x="185.8" y="88.2">S=Sb mm</text>
<text x="221.7" y="84.6">Iac=polar(1,0) mA</text>
<text x="221.7" y="86.6">Freq=freq</text>
<text x="41.8" y="90.3">R=0</text>
<text x="105.1" y="90.3">R=0</text>
<text x="142" y="90.2">L=Lb mm</text>
<text x="185.8" y="90.2">L=Lb mm</text>
<text x="71.4" y="103.1">Iac=polar(1,0) mA</text>
<text x="71.4" y="105.1">Freq=freq</text>
<text x="260.1" y="106.1">Subst=&quot;MSub1&quot;</text>
<text x="50.7" y="109.8">C=Cbp</text>
<text x="87.3" y="109.8">C=Cbp</text>
<text x="260.1" y="108.1">W=Wt5 mm</text>
<text x="260.1" y="110.2">S=St5 mm</text>
<text x="260.1" y="112.1">L=Lt5 mm</text>
<text x="286.3" y="115.1">R=RL</text>
<text x="82.4" y="123.2">C=56 pF</text>
<text x="47.1" y="126.8">C=56 pF</text>
<text x="8.6" y="134.5">L=500 nH</text>
<text x="8.6" y="136.5">R=0</text>
<text x="131.8" y="132">L=500 nH</text>
<text x="131.8" y="134.1">R=0</text>
<text x="6.9" y="141.9">Vdc=VGG2</text>
<text x="147.4" y="139.5">Vdc=VGG2 V</text>
</g>
<text font-size="1.6" fill="#c71585" x="224" y="94.8">Vmstrip</text>
<g font-size="1.5">
<text x="106.9" y="124.3">SOURCE</text>
<text x="120.2" y="124.3">GATE</text>
<text x="21" y="126.7">GATE</text>
<text x="32.1" y="126.7">SOURCE</text>
<text x="107.7" y="131.6">DRAIN</text>
<text x="119.6" y="131.4">SOURCE</text>
<text x="19.5" y="133.8">SOURCE</text>
<text x="32.6" y="134">DRAIN</text>
</g>
</svg>
